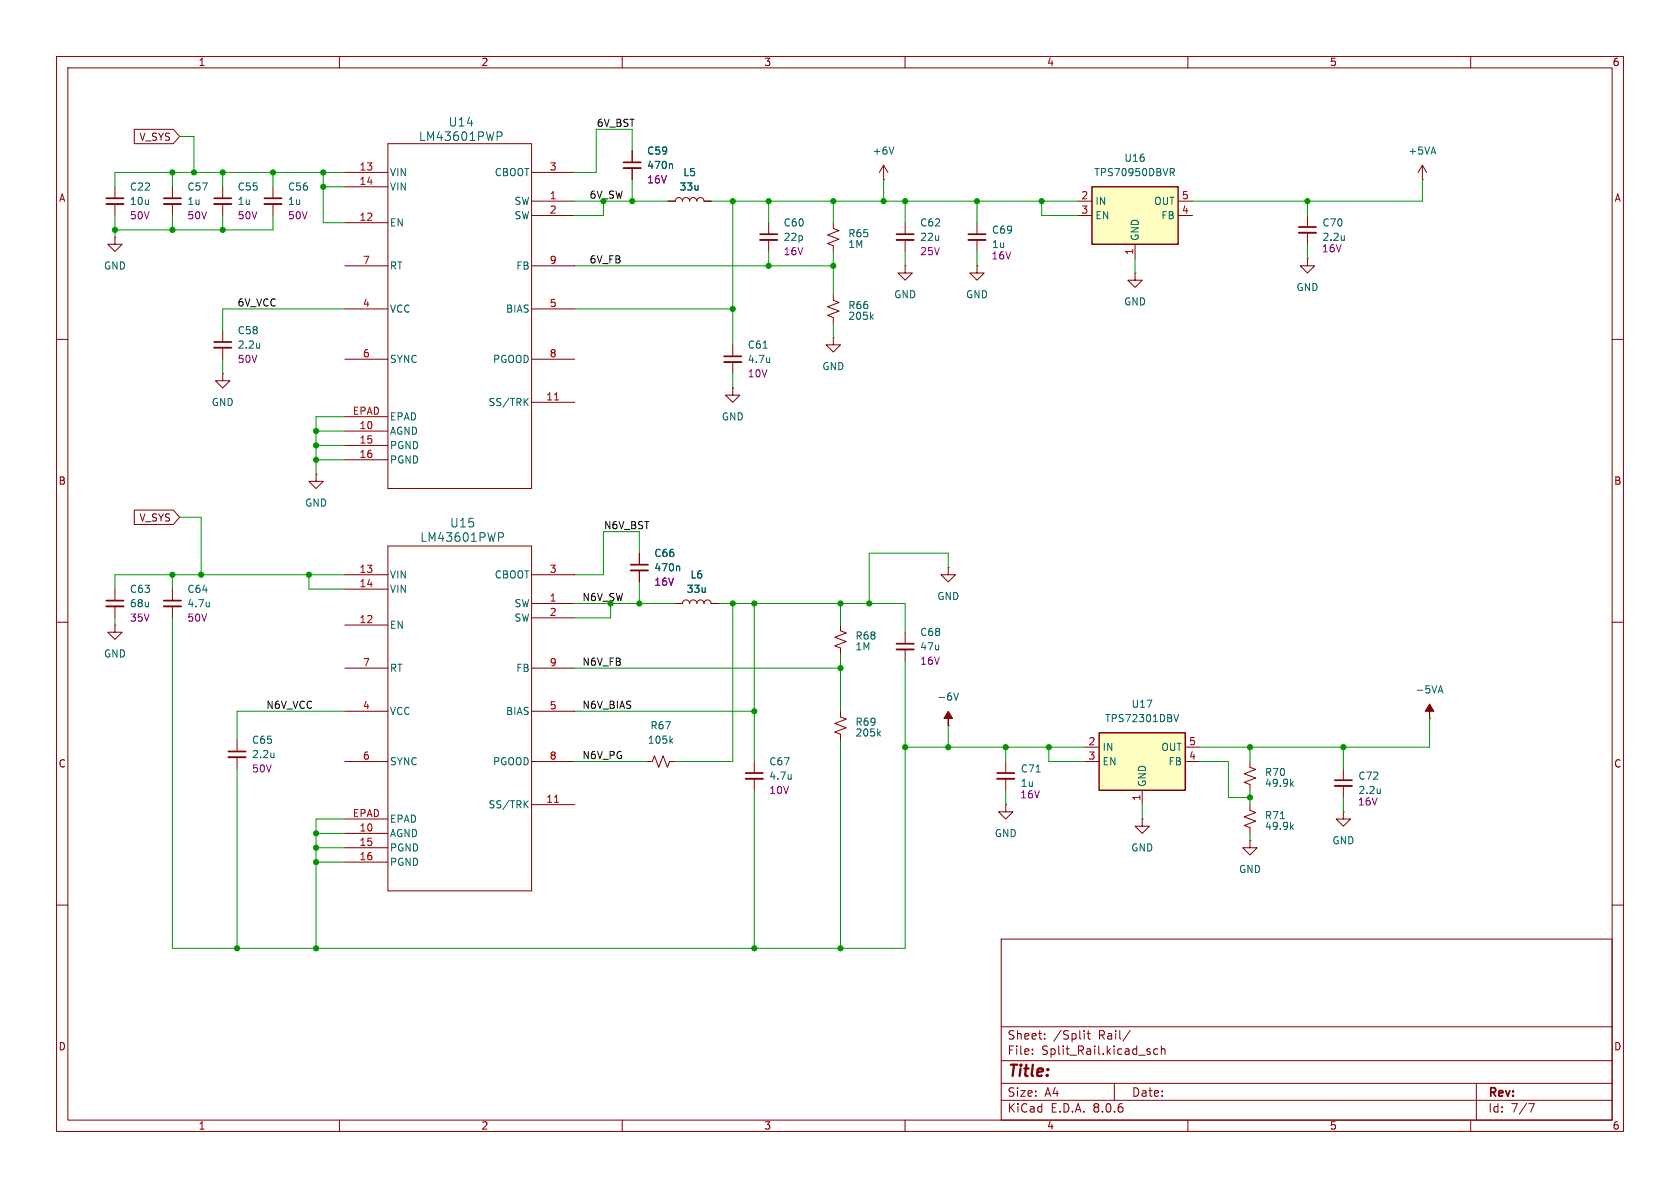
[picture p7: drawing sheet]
<svg xmlns="http://www.w3.org/2000/svg" width="297mm" height="210mm" viewBox="0 0 297 210" stroke-linecap="round" stroke-linejoin="round" font-family="sans-serif">
<g fill="none" stroke="#840000" stroke-width=".18">
<path d="M10 10h277v190h-277zM12 12h273v186h-273zM60 10v2M110 10v2M160 10v2M210 10v2M260 10v2M111.8 26.7v2M111.8 29.7v2.1M118.1 35.6h1.3a.64 .64 0 0 1 .6-.7 .64 .64 0 0 1 .6 .7 .64 .64 0 0 1 .7-.7 .64 .64 0 0 1 .6 .7 .64 .64 0 0 1 .7-.7 .64 .64 0 0 1 .6 .7 .64 .64 0 0 1 .6-.7 .64 .64 0 0 1 .7 .7h1.2M135.9 39.4v2M156.2 31.8h.1"/>
<path d="M156.2 29.2l-.8 1.3M156.2 29.2v2.6M156.2 29.2l.8 1.3M10 60h2M135.9 42.4v2.1M147.3 59.7v1.3h1.3l-1.3 1.2-1.3-1.2h1.3M147.3 59.7h.1M147.3 52.1v1l1 .4-2 .7 2 .8-2 .8 1 .3v1.1M231.1 45.7v1.3h1.3l-1.3 1.3-1.2-1.3h1.2M231.1 45.7h.1M285 60h2M129.5 68.6v1.3h1.3l-1.3 1.2-1.2-1.2h1.2"/>
<path d="M129.5 68.6h.1M129.5 61v2M129.5 64v2M68.6 96.5h25.4v61h-25.4zM10 110h2M61 110.5h7.6M61 101.6h7.6M61 104.1h7.6M61 118.1h7.6M94 106.7h7.6M94 101.6h7.6M94 109.2h7.6"/>
<path d="M94 118.1h7.6M148.6 110.5v1l1 .4-2 .7 2 .8-2 .8 1 .4v1M160 111.8v2M160 114.8v2M167.6 100.3v1.3h1.3l-1.3 1.3-1.2-1.3h1.2M167.6 100.3h.1M285 110h2M61 134.6h7.6M61 125.7h7.6M94 134.6h7.6M94 125.7h7.6M114.3 134.6h1l.4-1 .8 2 .7-2 .8 2 .4-1h1"/>
<path d="M133.3 134.6v2.1M133.3 137.7v2M148.6 125.7v1l1 .4-2 .8 2 .8-2 .7 1 .4v1M167.6 128.3h.1M10 160h2M61 147.3h7.6M61 149.9h7.6M61 152.4h7.6M61 144.8h7.6M94 142.2h7.6M285 160h2M177 166h108v32h-108z"/>
<path d="M60 198v2M110 198v2M160 198v2M177 194.5h108M177 191.5h108M177 187.5h108M177 181.5h108M182.5 186.3v.1M182.5 185.5v.1M184.7 183.6v.1M184.7 182.8v.1M191.7 182.2v.1"/>
<path d="M191.7 182.7v1M192.2 182.7h.5M192.4 182.2v1.3l.3 .2M197 191.5v3M199.8 182.1l-1.3 2M203.3 186v.3M204.7 185.5l-.5-.1-.2 .3v.4l.1 .2h.6M205.3 185.5l.2-.1 .4 .1 .1 .9M205.3 184.9v1.5M210 198v2M260 198v2M261 191.5v6.5"/>
<path d="M270.2 195.1h1l-.6 1.5"/>
</g>
<path d="M167.6 125.7l.8 1.3h-.8v1.3v-1.3h-.7z" fill="#840000" stroke="#840000" stroke-width=".18"/>
<g fill="none" stroke="#006464" stroke-width=".18">
<path d="M118.7 28.9l.2 .2v.7M158 26l-.4 1.2M154 56l.4 .5M154.4 55.6l-.5 .5M134.9 61.5h.7M136.1 63.2v.9M136.1 64h-.1M88.1 94.2h.6l.3 .3-.1 .4-.8 .1M118.6 130.9l.3 .5M118.9 130.5l-.5 .5M139.9 136.9v.8M139.9 137.6l-.1 .1"/>
<path d="M155.3 129.6l.4 .5M155.7 129.3l-.5 .5M168.6 122.5l.4 1.3 .5-1.3M92.8 142.1l.6 .7M93.4 141.5l-.7 .8"/>
</g>
<path d="M110.2 29.7h3.1M134.4 42.4h3M128 64h3.1M158.5 114.8h3M131.8 137.7h3.1" fill="none" stroke="#840000" stroke-width=".33"/>
<path d="M110.2 28.7h3.1M134.4 41.4h3M128 63h3.1M158.5 113.8h3M131.8 136.7h3.1" fill="none" stroke="#840000" stroke-width=".3"/>
<path d="M98 141.8h.8" fill="none" stroke="#a90000" stroke-width=".18"/>
<path d="M193 33h15.3v10.2h-15.3z" fill="#ffffc2"/>
<path d="M193 33h15.3v10.2h-15.3z" fill="none" stroke="#840000" stroke-width=".25"/>
<g fill="none" stroke="#840000" stroke-width=".18">
<path d="M61 39.4h7.6M61 30.5h7.6M61 33h7.6M68.6 25.4h25.4v61h-25.4zM94 35.6h7.6M94 38.1h7.6M94 30.5h7.6M147.3 39.4v1l1 .4-2 .7 2 .8-2 .8 1 .3v1.1M160 39.4v2M190.5 35.6h2.5M190.5 38.1h2.5M208.3 35.6h2.5"/>
<path d="M208.3 38.1h2.5M251.5 31.8h.1M251.5 29.2l-.8 1.3M251.5 29.2v2.6M251.5 29.2l.7 1.3M61 54.6h7.6M61 47h7.6M94 54.6h7.6M94 47h7.6M160 47v1.3h1.3l-1.3 1.2-1.3-1.2h1.3M160 47h.1M160 42.4v2.1"/>
<path d="M200.7 43.2v2.5M61 76.2h7.6M61 78.7h7.6M61 63.5h7.6M61 73.7h7.6M94 71.1h7.6M94 63.5h7.6M61 81.3h7.6M113 97.8v2M20.3 110.5v1.3h1.3l-1.3 1.2-1.3-1.2h1.3M20.3 110.5h.1M20.3 104.1v2.1"/>
<path d="M20.3 107.2v2M30.5 104.1v2.1M30.5 107.2v2M113 100.8v2.1M119.4 106.7h1.2a.64 .64 0 0 1 .7-.7 .64 .64 0 0 1 .6 .7 .64 .64 0 0 1 .7-.7 .64 .64 0 0 1 .6 .7 .64 .64 0 0 1 .6-.7 .64 .64 0 0 1 .7 .7 .64 .64 0 0 1 .6-.7 .64 .64 0 0 1 .6 .7h1.3M41.9 130.8v2M41.9 133.9v2M221 148.6v1.3h1.2l-1.2 1.2-1.3-1.2h1.3M221 148.6h.1M221 142.2v1.1l1 .3-2 .8 2 .8-2 .7 1 .4v1M237.5 143.5v1.3h1.3l-1.3 1.3-1.3-1.3h1.3M237.5 143.5h.1"/>
</g>
<g fill="none" stroke="#006464" stroke-width=".18">
<path d="M87.9 23.3h.6l.3 .3-.2 .4-.7 .1M206.9 29.8h.5l.2 .2-.1 .4-.6 .1M207.2 30.5l.4 .6M92.8 71l.6 .7M93.4 70.4l-.7 .8M37 106.4v.9M37 107.1l-.1 .1M120 100.1l.2 .2v.6M48.4 133.1v.8M48.4 133.8v.1M226.4 144.7h.7M228.3 146.1l.4 .5"/>
<path d="M228.7 145.8l-.5 .5"/>
</g>
<path d="M158.5 42.4h3M18.8 107.2h3M29 107.2h3M111.5 100.8h3.1M40.4 133.9h3" fill="none" stroke="#840000" stroke-width=".33"/>
<path d="M158.5 41.4h3M111.5 99.8h3.1M18.8 106.2h3M29 106.2h3M40.4 132.8h3" fill="none" stroke="#840000" stroke-width=".3"/>
<path d="M98 70.7h.8" fill="none" stroke="#a90000" stroke-width=".18"/>
<path d="M194.3 129.5h15.2v10.2h-15.2z" fill="#ffffc2"/>
<path d="M194.3 129.5h15.2v10.2h-15.2z" fill="none" stroke="#840000" stroke-width=".25"/>
<g fill="none" stroke="#840000" stroke-width=".18">
<path d="M20.3 33v2.1M20.3 36.1v2M23.7 22.9h6.9l1.1 1.2-1.1 1.3h-6.9zM30.5 33v2.1M30.5 36.1v2M39.4 33v2.1M39.4 36.1v2M48.3 33v2.1M48.3 36.1v2M111.8 26.7v2M111.8 29.7v2.1M118.1 35.6h1.3"/>
<path d="M124.5 35.6h1.2M172.7 39.4v2M231.1 38.1v2M20.3 41.9v1.3h1.3l-1.3 1.3-1.3-1.3h1.3M20.3 41.9h.1M39.4 58.4v2.1M172.7 47v1.3h1.3l-1.3 1.2-1.3-1.2h1.3M172.7 47h.1M172.7 42.4v2.1M200.7 48.3v1.2h1.2l-1.2 1.3-1.3-1.3h1.3M200.7 48.3h.1M231.1 41.1v2.1"/>
<path d="M39.4 66v1.3h1.2l-1.2 1.3-1.3-1.3h1.3M39.4 66h.1M39.4 61.5v2M23.7 90.2h6.9l1.1 1.2-1.1 1.3h-6.9zM55.9 83.8v1.3h1.2l-1.2 1.3-1.3-1.3h1.3M55.9 83.8h.1M113 97.8v2M113 100.8v2.1M119.4 106.7h1.2M125.7 106.7h1.3M177.8 134.6v2.1M177.8 137.7v2"/>
<path d="M191.8 132.1h2.5M191.8 134.6h2.5M201.9 139.7v2.5M209.5 132.1h2.6M209.5 134.6h2.6M221 134.6v1l1 .4-2 .8 2 .7-2 .8 1 .4v1M237.5 135.9v2M237.5 138.9v2.1M252.7 127h.1M177.8 142.2v1.3h1.3l-1.3 1.3-1.3-1.3h1.3M177.8 142.2h.1M201.9 144.8v1.3h1.3l-1.3 1.2-1.2-1.2h1.2"/>
<path d="M201.9 144.8h.1"/>
</g>
<g fill="none" stroke="#006464" stroke-width=".18">
<path d="M118.7 28.9l.2 .2v.7M237.7 41.6v.9M237.7 42.4h-.1M45.9 60.7v.8M45.9 61.4l-.1 .1M120 100.1l.2 .2v.6M183.2 136.5h.7M207.5 126.3l.4 1.3 .5-1.3M228.3 138.5l.4 .5M228.7 138.2l-.5 .4M244 139.4v.9M254.4 122.1h.6"/>
<path d="M254.7 121.2l.4 1.3M244 140.2h.1"/>
</g>
<path d="M252.7 124.5l.8 1.2h-.8v1.3v-1.3h-.7z" fill="#840000" stroke="#840000" stroke-width=".18"/>
<path d="M18.8 36.1h3M29 36.1h3M37.8 36.1h3.1M46.7 36.1h3.1M171.2 42.4h3M229.6 41.1h3.1M37.8 61.5h3.1M176.3 137.7h3M236 138.9h3" fill="none" stroke="#840000" stroke-width=".33"/>
<path d="M18.8 35.1h3M29 35.1h3M37.8 35.1h3.1M46.7 35.1h3.1M171.2 41.4h3M229.6 40.1h3.1M37.8 60.5h3.1M176.3 136.7h3M236 137.9h3" fill="none" stroke="#840000" stroke-width=".3"/>
<g fill="none" stroke="#009600" stroke-width=".18">
<path d="M20.3 38.1v3.8M30.5 30.5v2.5M30.5 38.1v2.5M31.7 24.1h2.6v6.4M39.4 30.5v2.5M39.4 38.1v2.5M48.3 38.1v2.5h-28M48.3 30.5v2.5M57.1 30.5v8.9h3.9M57.1 33h3.9M61 30.5h-40.7v2.5M101.6 35.6h16.5"/>
<path d="M106.7 35.6v2.5h-5.1M111.8 26.7v-3.8h-6.4v7.6h-3.8M111.8 31.8v3.8M125.7 35.6h64.8M129.5 35.6v25.4M135.9 35.6v3.8M147.3 35.6v3.8M156.2 31.8v3.8M160 35.6v3.8M172.7 35.6v3.8M184.1 35.6v2.5h6.4M231.1 35.6v2.5"/>
<path d="M251.5 31.8v3.8h-40.7M61 54.6h-21.6v3.8M101.6 47h45.7M101.6 54.6h27.9M135.9 44.5v2.5M147.3 44.5v7.6M147.3 57.2v2.5M160 44.5v2.5M172.7 44.5v2.5M200.7 45.7v2.6M231.1 43.2v2.5M39.4 63.5v2.5"/>
<path d="M55.9 76.2h5.1M55.9 78.7h5.1M61 73.7h-5.1v10.1M129.5 66v2.6M31.7 91.4h3.9v10.2M55.9 81.3h5.1M113 97.8v-3.8h-6.3v7.6h-5.1M20.3 109.2v1.3M30.5 109.2v58.4h129.5v-50.8M30.5 101.6v2.5M54.6 101.6v2.5h6.4M61 101.6h-40.7v2.5"/>
<path d="M101.6 106.7h17.8M101.6 118.1h47M107.9 106.7v2.5h-6.3M113 102.9v3.8M127 106.7h33v5.1M129.5 106.7v27.9h-10.1M133.3 106.7v27.9M148.6 106.7v3.8M148.6 115.6v10.1M167.6 100.3v-2.5h-13.9v8.9M41.9 135.9v31.7M61 125.7h-19.1v5.1"/>
<path d="M101.6 134.6h12.7M101.6 125.7h31.7M133.3 139.7v27.9M148.6 130.8v36.8M160 132.1h31.8M167.6 128.3v3.8M177.8 132.1v2.5M177.8 139.7v2.5M185.4 132.1v2.5h6.4M212.1 134.6h5.1v6.4h3.8M221 132.1v2.5M221 139.7v2.5"/>
<path d="M237.5 132.1v3.8M252.7 127v5.1h-40.6M55.9 149.9h5.1M55.9 152.4h5.1M55.9 147.3h5.1M61 144.8h-5.1v22.8M201.9 142.2v2.6M221 147.3v1.3M237.5 141v2.5"/>
</g>
<g fill="#009600" stroke="#009600" stroke-width=".18">
<circle cx="148.6" cy="167.6" r=".46"/>
<circle cx="133.3" cy="167.6" r=".46"/>
<circle cx="133.3" cy="106.7" r=".46"/>
<circle cx="129.5" cy="106.7" r=".46"/>
<circle cx="160" cy="132.1" r=".46"/>
<circle cx="167.6" cy="132.1" r=".46"/>
<circle cx="133.3" cy="125.7" r=".46"/>
<circle cx="148.6" cy="106.7" r=".46"/>
<circle cx="153.7" cy="106.7" r=".46"/>
<circle cx="57.1" cy="30.5" r=".46"/>
<circle cx="48.3" cy="30.5" r=".46"/>
<circle cx="39.4" cy="30.5" r=".46"/>
<circle cx="39.4" cy="40.6" r=".46"/>
<circle cx="57.1" cy="33" r=".46"/>
<circle cx="147.3" cy="35.6" r=".46"/>
<circle cx="147.3" cy="47" r=".46"/>
<circle cx="111.8" cy="35.6" r=".46"/>
<circle cx="135.9" cy="35.6" r=".46"/>
<circle cx="129.5" cy="54.6" r=".46"/>
<circle cx="129.5" cy="35.6" r=".46"/>
<circle cx="135.9" cy="47" r=".46"/>
<circle cx="55.9" cy="149.9" r=".46"/>
<circle cx="41.9" cy="167.6" r=".46"/>
<circle cx="55.9" cy="167.6" r=".46"/>
<circle cx="55.9" cy="152.4" r=".46"/>
<circle cx="113" cy="106.7" r=".46"/>
<circle cx="221" cy="141" r=".46"/>
<circle cx="185.4" cy="132.1" r=".46"/>
<circle cx="148.6" cy="118.1" r=".46"/>
<circle cx="237.5" cy="132.1" r=".46"/>
<circle cx="177.8" cy="132.1" r=".46"/>
<circle cx="221" cy="132.1" r=".46"/>
<circle cx="34.3" cy="30.5" r=".46"/>
<circle cx="55.9" cy="76.2" r=".46"/>
<circle cx="30.5" cy="40.6" r=".46"/>
<circle cx="20.3" cy="40.6" r=".46"/>
<circle cx="55.9" cy="78.7" r=".46"/>
<circle cx="30.5" cy="30.5" r=".46"/>
<circle cx="55.9" cy="81.3" r=".46"/>
<circle cx="172.7" cy="35.6" r=".46"/>
<circle cx="156.2" cy="35.6" r=".46"/>
<circle cx="184.1" cy="35.6" r=".46"/>
<circle cx="160" cy="35.6" r=".46"/>
<circle cx="231.1" cy="35.6" r=".46"/>
<circle cx="30.5" cy="101.6" r=".46"/>
<circle cx="35.6" cy="101.6" r=".46"/>
<circle cx="54.6" cy="101.6" r=".46"/>
<circle cx="55.9" cy="147.3" r=".46"/>
</g>
<text font-size="2.8" fill="#840000" x="178" y="190.9">Title:</text>
<g font-size="2.1" fill="#006464">
<text x="79.2" y="22.6">U14</text>
<text x="73.9" y="25.1">LM43601PWP</text>
<text x="74.2" y="96">LM43601PWP</text>
<text x="79.5" y="93.4">U15</text>
</g>
<g font-size="2.1" fill="#840000">
<text x="178" y="184">Sheet:</text>
<text x="186.2" y="184">/Split</text>
<text x="194.2" y="184">Rail/</text>
<text x="178" y="186.7">File:</text>
<text x="184.1" y="186.7">Split_Rail.kicad_sch</text>
<text x="178" y="196.9">KiCad</text>
<text x="178" y="194.1">Size:</text>
<text x="184.7" y="194.1">A4</text>
<text x="185.7" y="196.9">E.D.A.</text>
<text x="193.3" y="196.9">8.0.6</text>
<text x="200" y="194.1">Date:</text>
<text x="263" y="194.3">Rev:</text>
<text x="263" y="196.9">Id:</text>
<text x="267.1" y="196.9">7/7</text>
</g>
<g font-size="1.8" fill="#840000">
<text x="35" y="11.9">1</text>
<text x="85" y="11.9">2</text>
<text x="135" y="11.9">3</text>
<text x="185" y="11.9">4</text>
<text x="235" y="11.9">5</text>
<text x="285" y="11.9">6</text>
<text x="24.6" y="25.1">V_SYS</text>
<text x="10.3" y="35.9">A</text>
<text x="285.3" y="35.9">A</text>
<text x="10.3" y="85.9">B</text>
<text x="285.3" y="85.9">B</text>
<text x="24.6" y="92.4">V_SYS</text>
<text x="10.3" y="135.9">C</text>
<text x="285.3" y="135.9">C</text>
<text x="10.3" y="185.9">D</text>
<text x="285.3" y="185.9">D</text>
<text x="35" y="199.9">1</text>
<text x="85" y="199.9">2</text>
<text x="135" y="199.9">3</text>
<text x="185" y="199.9">4</text>
<text x="235" y="199.9">5</text>
<text x="285" y="199.9">6</text>
</g>
<g font-size="1.8" fill="#0f0f0f">
<text x="105.4" y="22.5">6V_BST</text>
<text x="104.1" y="46.6">6V_FB</text>
<text x="41.9" y="54.3">6V_VCC</text>
<text x="106.7" y="93.6">N6V_BST</text>
<text x="102.9" y="117.8">N6V_FB</text>
<text x="47" y="125.4">N6V_VCC</text>
<text x="102.9" y="125.4">N6V_BIAS</text>
<text x="102.9" y="134.3">N6V_PG</text>
</g>
<g font-size="1.8" fill="#006464">
<text x="114.3" y="27.5">C59</text>
<text x="154.2" y="27.5">+6V</text>
<text x="198.7" y="28.8">U16</text>
<text x="248.9" y="27.5">+5VA</text>
<text x="22.9" y="33.9">C22</text>
<text x="33" y="33.9">C57</text>
<text x="41.9" y="33.9">C55</text>
<text x="50.8" y="33.9">C56</text>
<text x="68.8" y="31.3">VIN</text>
<text x="68.8" y="33.9">VIN</text>
<text x="87.4" y="31.3">CBOOT</text>
<text x="114.3" y="30.1">470n</text>
<text x="120" y="33.9">33u</text>
<text x="120.7" y="31.3">L5</text>
<text x="193.4" y="31.3">TPS70950DBVR</text>
<text x="22.9" y="36.4">10u</text>
<text x="33" y="36.4">1u</text>
<text x="41.9" y="36.4">1u</text>
<text x="50.8" y="36.4">1u</text>
<text x="68.8" y="40.2">EN</text>
<text x="90.9" y="36.4">SW</text>
<text x="90.9" y="39">SW</text>
<text x="138.4" y="40.2">C60</text>
<text x="162.6" y="40.2">C62</text>
<text x="175.3" y="41.5">C69</text>
<text x="193.5" y="36.4">IN</text>
<text x="193.5" y="39">EN</text>
<text x="203.9" y="36.4">OUT</text>
<text x="205.2" y="39">FB</text>
<text x="233.7" y="40.2">C70</text>
<text x="18.3" y="47.9">GND</text>
<text x="68.8" y="47.9">RT</text>
<text x="91.2" y="47.9">FB</text>
<text x="138.4" y="42.8">22p</text>
<text x="149.9" y="44">1M</text>
<text x="149.9" y="42.1">R65</text>
<text x="162.6" y="42.8">22u</text>
<text x="201.5" y="42.7" transform="rotate(-90 201.5 42.7)">GND</text>
<text x="233.7" y="42.8">2.2u</text>
<text x="158" y="52.9">GND</text>
<text x="170.7" y="52.9">GND</text>
<text x="229.1" y="51.7">GND</text>
<text x="41.9" y="59.3">C58</text>
<text x="68.8" y="55.5">VCC</text>
<text x="89.3" y="55.5">BIAS</text>
<text x="149.9" y="54.8">R66</text>
<text x="149.9" y="56.7">205k</text>
<text x="198.6" y="54.2">GND</text>
<text x="41.9" y="61.8">2.2u</text>
<text x="68.8" y="64.4">SYNC</text>
<text x="87.1" y="64.4">PGOOD</text>
<text x="132.1" y="61.8">C61</text>
<text x="132.1" y="64.4">4.7u</text>
<text x="145.3" y="65.6">GND</text>
<text x="37.3" y="72">GND</text>
<text x="86.3" y="72">SS/TRK</text>
<text x="68.8" y="77.1">AGND</text>
<text x="68.8" y="74.5">EPAD</text>
<text x="127.5" y="74.5">GND</text>
<text x="68.8" y="79.6">PGND</text>
<text x="68.8" y="82.1">PGND</text>
<text x="53.8" y="89.8">GND</text>
<text x="115.6" y="101.2">470n</text>
<text x="115.6" y="98.7">C66</text>
<text x="22.9" y="105">C63</text>
<text x="22.9" y="107.5">68u</text>
<text x="33" y="105">C64</text>
<text x="33" y="107.5">4.7u</text>
<text x="68.8" y="102.5">VIN</text>
<text x="68.8" y="105">VIN</text>
<text x="87.4" y="102.5">CBOOT</text>
<text x="90.9" y="107.5">SW</text>
<text x="121.3" y="105">33u</text>
<text x="122" y="102.5">L6</text>
<text x="165.6" y="106.3">GND</text>
<text x="68.8" y="111.4">EN</text>
<text x="90.9" y="110.1">SW</text>
<text x="151.1" y="113.3">R68</text>
<text x="162.6" y="112.6">C68</text>
<text x="18.3" y="116.4">GND</text>
<text x="68.8" y="119">RT</text>
<text x="91.2" y="119">FB</text>
<text x="151.1" y="115.2">1M</text>
<text x="162.6" y="115.2">47u</text>
<text x="165.6" y="124.1">-6V</text>
<text x="200" y="125.3">U17</text>
<text x="250.1" y="122.8">-5VA</text>
<text x="44.5" y="131.7">C65</text>
<text x="68.8" y="126.6">VCC</text>
<text x="89.3" y="126.6">BIAS</text>
<text x="114.4" y="131.7">105k</text>
<text x="114.9" y="129.1">R67</text>
<text x="151.1" y="128.5">R69</text>
<text x="151.1" y="130.4">205k</text>
<text x="195.3" y="127.9">TPS72301DBV</text>
<text x="44.5" y="134.2">2.2u</text>
<text x="68.8" y="135.5">SYNC</text>
<text x="87.1" y="135.5">PGOOD</text>
<text x="135.9" y="135.5">C67</text>
<text x="180.3" y="136.8">C71</text>
<text x="194.8" y="132.9">IN</text>
<text x="194.8" y="135.5">EN</text>
<text x="205.2" y="132.9">OUT</text>
<text x="206.5" y="135.5">FB</text>
<text x="223.5" y="137.4">R70</text>
<text x="86.3" y="143.1">SS/TRK</text>
<text x="135.9" y="138">4.7u</text>
<text x="202.8" y="139.2" transform="rotate(-90 202.8 139.2)">GND</text>
<text x="223.5" y="139.3">49.9k</text>
<text x="240" y="138">C72</text>
<text x="240" y="140.6">2.2u</text>
<text x="68.8" y="148.2">AGND</text>
<text x="68.8" y="145.6">EPAD</text>
<text x="175.8" y="148.2">GND</text>
<text x="223.5" y="145">R71</text>
<text x="223.5" y="146.9">49.9k</text>
<text x="235.5" y="149.5">GND</text>
<text x="68.8" y="150.7">PGND</text>
<text x="68.8" y="153.3">PGND</text>
<text x="199.9" y="150.7">GND</text>
<text x="218.9" y="154.5">GND</text>
</g>
<g font-size="1.8" fill="#a90000">
<text x="63.5" y="30.2">13</text>
<text x="63.5" y="32.8">14</text>
<text x="97.1" y="35.3">1</text>
<text x="97.1" y="30.2">3</text>
<text x="191.1" y="35.3">2</text>
<text x="208.8" y="35.3">5</text>
<text x="63.5" y="39.1">12</text>
<text x="97.1" y="37.8">2</text>
<text x="191.1" y="37.8">3</text>
<text x="208.8" y="37.8">4</text>
<text x="64.1" y="46.7">7</text>
<text x="97.1" y="46.7">9</text>
<text x="200.4" y="45.2" transform="rotate(-90 200.4 45.2)">1</text>
<text x="64.1" y="54.4">4</text>
<text x="97.1" y="54.4">5</text>
<text x="64.1" y="63.2">6</text>
<text x="97.1" y="63.2">8</text>
<text x="96.5" y="70.9">11</text>
<text x="62.3" y="73.4">EPAD</text>
<text x="63.5" y="75.9">10</text>
<text x="63.5" y="78.5">15</text>
<text x="63.5" y="81">16</text>
<text x="63.5" y="101.3">13</text>
<text x="97.1" y="101.3">3</text>
<text x="63.5" y="103.9">14</text>
<text x="97.1" y="106.4">1</text>
<text x="63.5" y="110.2">12</text>
<text x="97.1" y="109">2</text>
<text x="64.1" y="117.9">7</text>
<text x="97.1" y="117.9">9</text>
<text x="64.1" y="125.5">4</text>
<text x="97.1" y="125.5">5</text>
<text x="192.3" y="131.8">2</text>
<text x="210.1" y="131.8">5</text>
<text x="64.1" y="134.4">6</text>
<text x="97.1" y="134.4">8</text>
<text x="192.3" y="134.4">3</text>
<text x="210.1" y="134.4">4</text>
<text x="96.5" y="142">11</text>
<text x="201.7" y="141.7" transform="rotate(-90 201.7 141.7)">1</text>
<text x="62.3" y="144.5">EPAD</text>
<text x="63.5" y="147.1">10</text>
<text x="63.5" y="149.6">15</text>
<text x="63.5" y="152.1">16</text>
</g>
<g font-size="1.8" fill="#009600">
<text x="104.1" y="35.2">6V_SW</text>
<text x="102.9" y="106.3">N6V_SW</text>
</g>
<g font-size="1.8" fill="#840084">
<text x="114.3" y="32.6">16V</text>
<text x="22.9" y="39">50V</text>
<text x="33" y="39">50V</text>
<text x="41.9" y="39">50V</text>
<text x="50.8" y="39">50V</text>
<text x="138.4" y="45.3">16V</text>
<text x="162.6" y="45.3">25V</text>
<text x="175.2" y="46.1">16V</text>
<text x="175.3" y="44">1u</text>
<text x="233.6" y="44.8">16V</text>
<text x="41.9" y="64.4">50V</text>
<text x="132.1" y="66.9">10V</text>
<text x="115.6" y="103.7">16V</text>
<text x="22.9" y="110.1">35V</text>
<text x="33" y="110.1">50V</text>
<text x="162.6" y="117.7">16V</text>
<text x="44.5" y="136.8">50V</text>
<text x="135.9" y="140.6">10V</text>
<text x="180.3" y="141.3">16V</text>
<text x="180.3" y="139.3">1u</text>
<text x="240" y="142.6">16V</text>
</g>
</svg>
